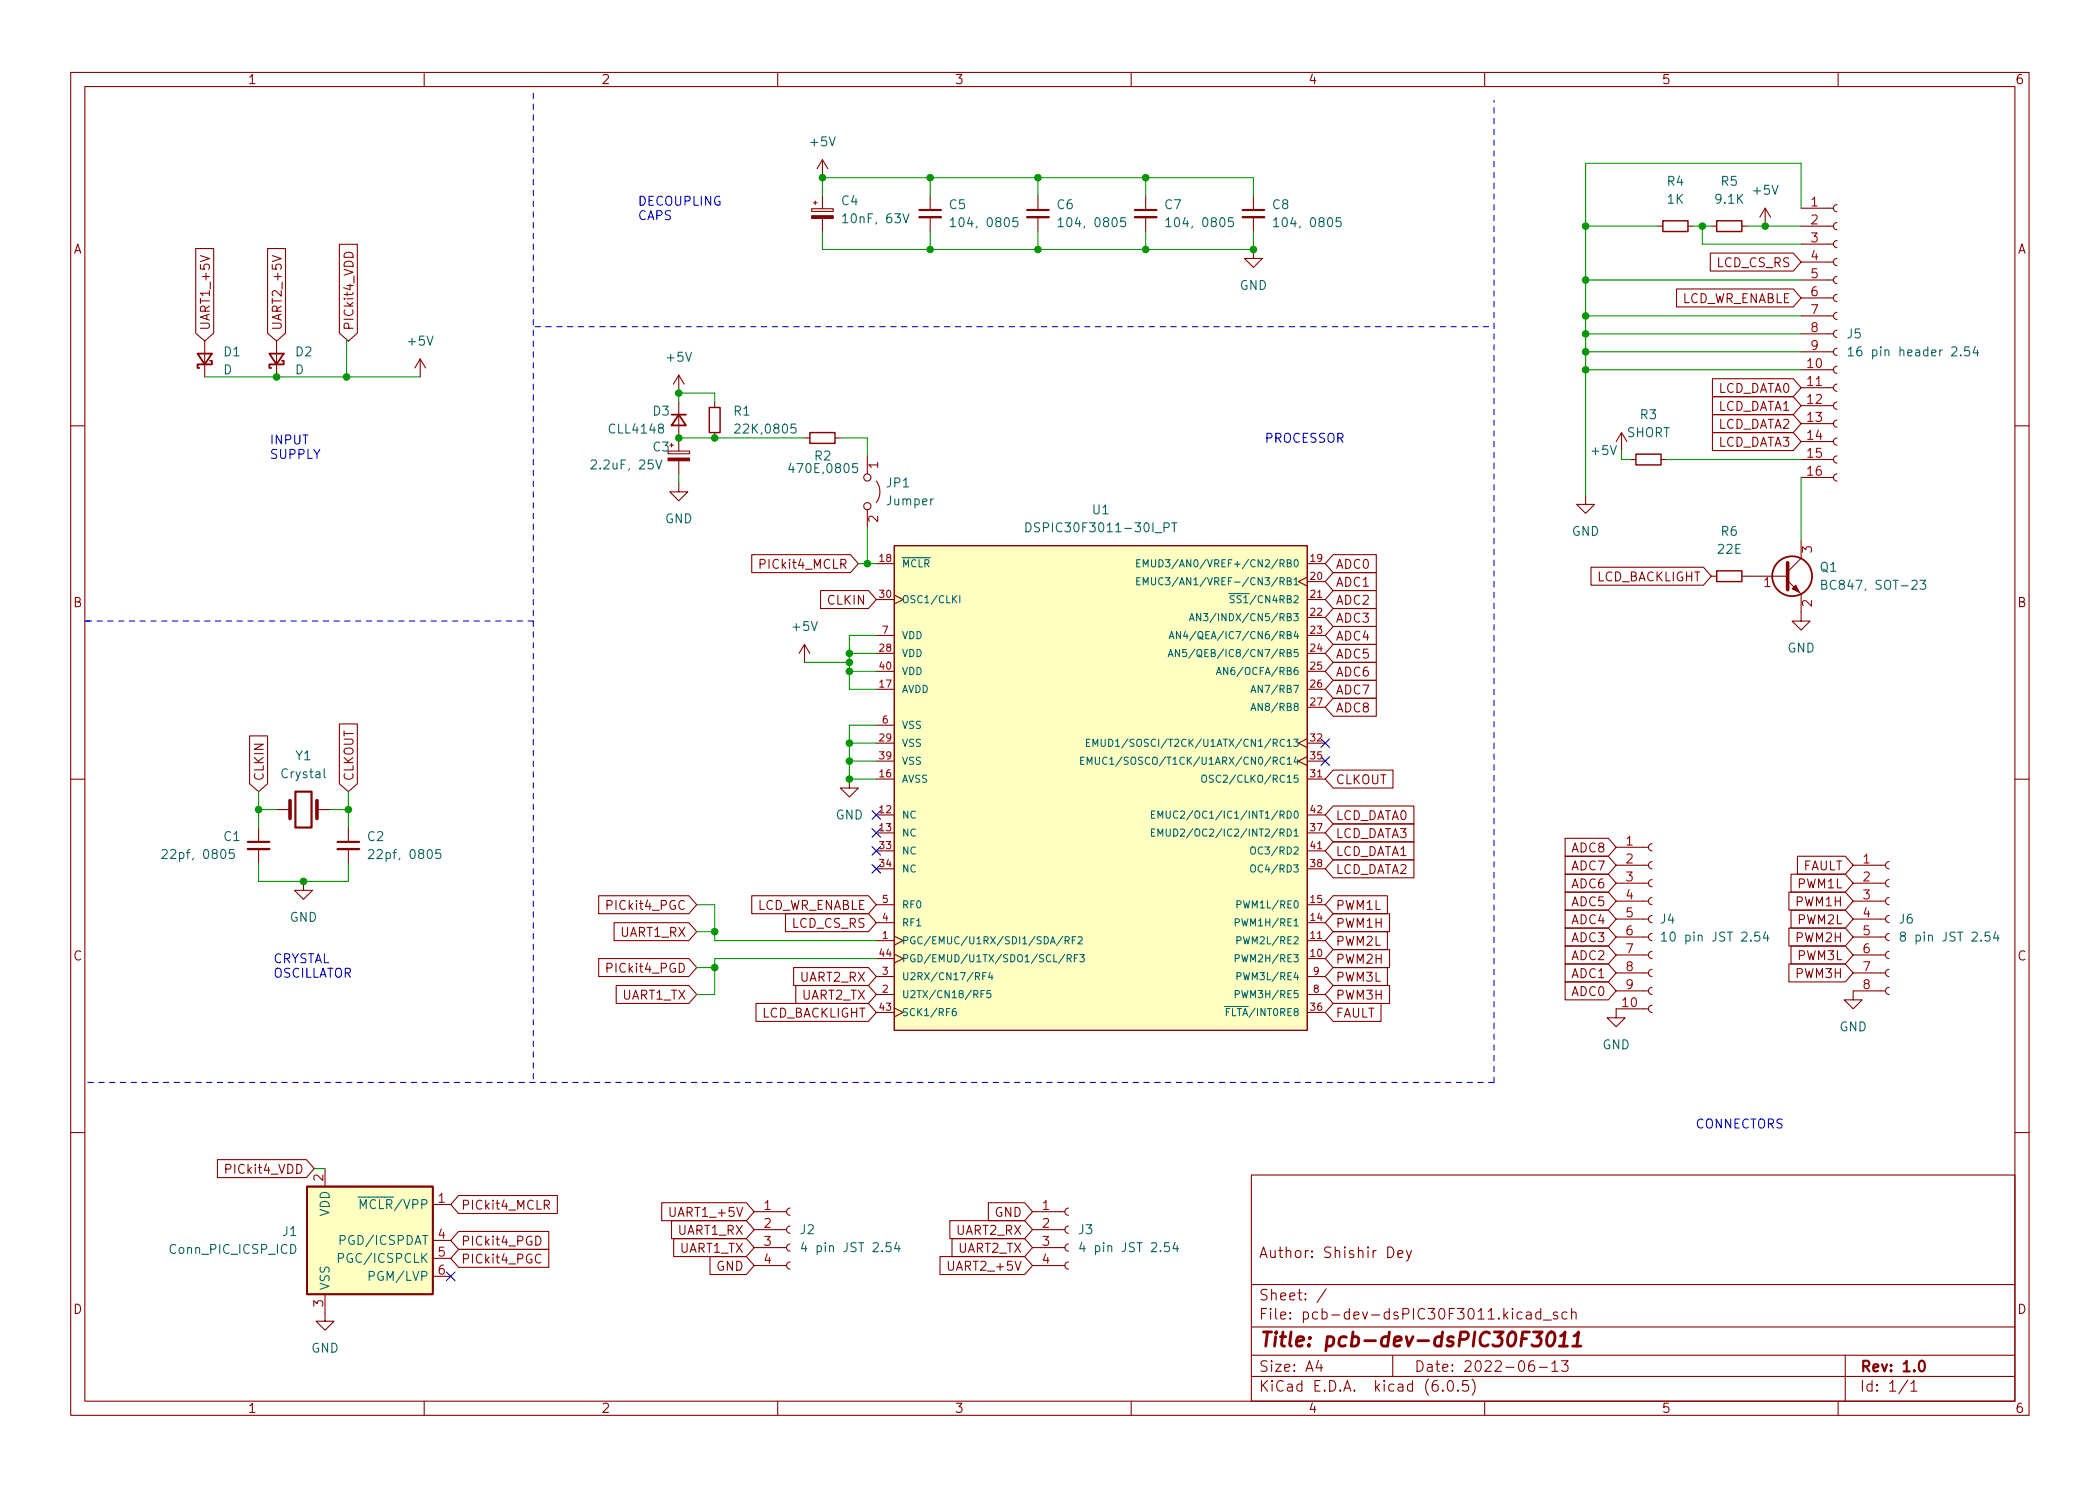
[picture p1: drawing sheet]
<svg xmlns="http://www.w3.org/2000/svg" width="297mm" height="210mm" viewBox="0 0 297 210" stroke-linecap="round" stroke-linejoin="round" font-family="sans-serif">
<g fill="none" stroke="#840000" stroke-width=".15">
<path d="M10 10.2h277v190.1h-277zM12 12.2h273v186.1h-273zM60 10.2v2M110 10.2v2M160 10.2v2M210 10.2v2M260 10.2v2M27.7 35.2h2.5v11.9l-1.2 1.2-1.3-1.2zM28.4 36.2l1.2 .4-1.2 .4M37.8 35.2h2.6v11.9l-1.3 1.2-1.3-1.2zM38.5 36.2l1.3 .4-1.3 .4M48 34.6h2.5v12.5l-1.2 1.2-1.3-1.2z"/>
<path d="M48.7 35.9a.68 .68 0 0 1 .8-.2 .68 .68 0 0 1 .4 .7h-1.2zM114.8 29.5h3.1v.4h-3.1zM115.1 28.7h.5M115.3 28.4v.6M116.3 22.6l-.7 1.3M116.3 22.6v2.5M116.3 27.7v1.8M116.3 30.9v1.9M116.3 22.6l.8 1.3M131.6 27.7v2M131.6 30.7v2.1M146.8 27.7v2"/>
<path d="M146.8 30.7v2.1M162.1 27.7v2M162.1 30.7v2.1M177.3 35.3v1.3h1.3l-1.3 1.2-1.3-1.2h1.3M177.3 27.7v2M177.3 30.7v2.1M234.4 32h.8M238.8 32h.7M241.9 35.8h11.8l1.1 1.3-1.1 1.2h-11.8zM242.1 32h.7M246.4 32h.7M249.7 29.5l-.8 1.2"/>
<path d="M249.7 29.5v2.5M249.7 29.5l.7 1.2M254.8 32h4.5M254.8 39.6h4.5M254.8 37.1h4.5M254.8 34.5h4.5M254.8 29.5h4.5M259.8 39.1a.51 .51 0 0 0-.5 .5 .51 .51 0 0 0 .5 .5M259.8 36.6a.51 .51 0 0 0-.5 .5 .51 .51 0 0 0 .5 .5M259.8 34a.51 .51 0 0 0-.5 .5 .51 .51 0 0 0 .5 .5M259.8 31.5a.51 .51 0 0 0-.5 .5 .51 .51 0 0 0 .5 .5M259.8 29a.51 .51 0 0 0-.5 .5 .51 .51 0 0 0 .5 .5"/>
<path d="M29 48.3v5M39.1 48.3v5M59.4 50.8l-.7 1.3M59.4 50.8v2.5M59.4 50.8l.8 1.3M96 53.1l-.8 1.3M96 53.1v2.5M96 56.9v6.9M96 53.1l.8 1.3M101.1 56.9v.8M237.1 40.9h16.6l1.1 1.3-1.1 1.2h-16.6zM242.2 56.1h11.5l1.1 1.3-1.1 1.3h-11.5z"/>
<path d="M242.2 53.6h11.5l1.1 1.3-1.1 1.2h-11.5zM242.2 58.7h11.5l1.1 1.2-1.1 1.3h-11.5zM254.8 59.9h4.5M254.8 57.4h4.5M254.8 54.9h4.5M254.8 52.3h4.5M254.8 49.8h4.5M254.8 47.2h4.5M254.8 44.7h4.5M254.8 42.2h4.5M259.8 59.4a.51 .51 0 0 0-.5 .5 .51 .51 0 0 0 .5 .5M259.8 56.9a.51 .51 0 0 0-.5 .5 .51 .51 0 0 0 .5 .5"/>
<path d="M259.8 54.4a.51 .51 0 0 0-.5 .5 .51 .51 0 0 0 .5 .5M259.8 51.8a.51 .51 0 0 0-.5 .5 .51 .51 0 0 0 .5 .5M259.8 49.3a.51 .51 0 0 0-.5 .5 .51 .51 0 0 0 .5 .5M259.8 46.7a.51 .51 0 0 0-.5 .5 .51 .51 0 0 0 .5 .5M259.8 44.2a.51 .51 0 0 0-.5 .5 .51 .51 0 0 0 .5 .5M259.8 41.7a.51 .51 0 0 0-.5 .5 .51 .51 0 0 0 .5 .5M10 60.2h2M94.5 63.8h3v.4h-3zM94.7 63h.5M96 68.3v1.3h1.3l-1.3 1.3-1.3-1.3h1.3M96 65.2v1.9M101.1 61.2v.8"/>
<path d="M106.3 78.5h14l1.1 1.3-1.1 1.2h-14zM113.8 62h.8M118.1 62h.8M122.7 64.5v2.6M122.7 72.1v2.6M124 68.1a2.54 2.54 0 0 1 0 3M124 79.8h2.5M126.5 77.2h58.4v68.6h-58.4zM184.9 79.8h2.6M188.6 78.5h6.1v2.5h-6.1l-1.1-1.2zM224.3 70.1v1.3h1.3l-1.3 1.2-1.3-1.2h1.3M229.4 61.2l-.8 1.3"/>
<path d="M229.4 61.2v2.5M229.4 61.2l.7 1.3M230.6 65h.8M234.9 65h.8M242.2 61.2h11.5l1.1 1.3-1.1 1.2h-11.5zM254.8 76.4v2.6l-1.9 1.9M254.8 67.6h4.5M254.8 65h4.5M254.8 62.5h4.5M259.8 67.1a.51 .51 0 0 0-.5 .5 .51 .51 0 0 0 .5 .5M259.8 64.5a.51 .51 0 0 0-.5 .5 .51 .51 0 0 0 .5 .5M259.8 62a.51 .51 0 0 0-.5 .5 .51 .51 0 0 0 .5 .5"/>
<path d="M285 60.2h2M113.8 91.2l-.8 1.3M113.8 91.2v2.5M113.8 91.2l.8 1.3M116.1 83.6h6.7l1.2 1.2-1.2 1.3h-6.7zM124 97.5h2.5M124 84.8h2.5M124 89.9h2.5M124 92.5h2.5M124 95h2.5M126.5 84.2l1.3 .6-1.3 .7M184.9 81.7l-1.3 .6 1.3 .6"/>
<path d="M184.9 97.5h2.6M184.9 82.3h2.6M184.9 84.8h2.6M184.9 87.4h2.6M184.9 89.9h2.6M184.9 92.5h2.6M184.9 95h2.6M188.6 88.6h6.1v2.6h-6.1l-1.1-1.3zM188.6 86.1h6.1v2.5h-6.1l-1.1-1.2zM188.6 81h6.1v2.6h-6.1l-1.1-1.3zM188.6 83.6h6.1v2.5h-6.1l-1.1-1.3zM188.6 96.3h6.1v2.5h-6.1l-1.1-1.3z"/>
<path d="M188.6 93.7h6.1v2.6h-6.1l-1.1-1.3zM188.6 91.2h6.1v2.5h-6.1l-1.1-1.2zM188.6 98.8h6.1v2.5h-6.1l-1.1-1.2zM225 80.3h16l1.1 1.2-1.1 1.3h-16zM242.1 81.5h.7M246.4 81.5h6.5M252.9 82.2l1.9 1.9v3.8h1.2l-1.2 1.2-1.3-1.2h1.3M10 110.2h2M35.3 104.1h2.5v6.8l-1.2 1.1-1.3-1.1zM36.6 117.1v2M39.1 114.5h1.9M44.8 114.5h1.9"/>
<path d="M48 102.4h2.5v8.5l-1.2 1.1-1.3-1.1zM49.3 117.1v2M120.1 110.2v1.3h1.3l-1.3 1.3-1.2-1.3h1.2M124 115.3h2.5M124 117.9h2.5M124 110.2h2.5M124 105.2h2.5M124 107.7h2.5M124 102.6h2.5M184.9 104.5l-1.3 .7 1.3 .6M184.9 107.1l-1.3 .6 1.3 .6M184.9 115.3h2.6"/>
<path d="M184.9 117.9h2.6M184.9 110.2h2.6M184.9 100.1h2.6M184.9 105.2h2.6M184.9 107.7h2.6M188.6 109h8.4v2.5h-8.4l-1.1-1.3zM188.6 114h11.4v2.6h-11.4l-1.1-1.3zM188.6 119.1h11.4v2.6h-11.4l-1.1-1.3zM188.6 116.6h11.4v2.5h-11.4l-1.1-1.2zM221.4 118.6h6.1l1.1 1.3-1.1 1.3h-6.1zM228.6 119.9h4.6M233.7 119.4a.51 .51 0 0 0-.5 .5 .51 .51 0 0 0 .5 .5"/>
<path d="M285 110.2h2M36.6 120.1v2.1M42.9 124.7v1.3h1.3l-1.3 1.2-1.2-1.2h1.2M49.3 120.1v2.1M84.7 135.6h12.7l1.2 1.3-1.2 1.3h-12.7zM84.7 126.7h12.7l1.2 1.3-1.2 1.3h-12.7zM86.9 130.5h10.5l1.2 1.3-1.2 1.3h-10.5zM87.2 139.4h10.2l1.2 1.3-1.2 1.3h-10.2zM106.3 126.7h16.5l1.2 1.3-1.2 1.3h-16.5zM111.1 129.3h11.7l1.2 1.3-1.2 1.2h-11.7zM112.3 136.9h10.5l1.2 1.3-1.2 1.2h-10.5zM112.6 139.4h10.2l1.2 1.3-1.2 1.3h-10.2z"/>
<path d="M124 133.1h2.5M124 135.6h2.5M124 130.6h2.5M124 128h2.5M124 138.2h2.5M124 120.4h2.5M124 122.9h2.5M126.5 132.5l1.3 .6-1.3 .6M126.5 135l1.3 .6-1.3 .7M184.9 133.1h2.6M184.9 135.6h2.6M184.9 130.6h2.6"/>
<path d="M184.9 128h2.6M184.9 138.2h2.6M184.9 120.4h2.6M184.9 122.9h2.6M188.6 121.7h11.4v2.5h-11.4l-1.1-1.3zM188.6 126.7h7.6v2.6h-7.6l-1.1-1.3zM188.6 129.3h7.9v2.5h-7.9l-1.1-1.2zM188.6 131.8h7.6v2.6h-7.6l-1.1-1.3zM188.6 139.4h7.9v2.6h-7.9l-1.1-1.3zM188.6 136.9h7.6v2.5h-7.6l-1.1-1.2zM188.6 134.4h7.9v2.5h-7.9l-1.1-1.3zM221.4 121.2h6.1l1.1 1.2-1.1 1.3h-6.1z"/>
<path d="M221.4 123.7h6.1l1.1 1.3-1.1 1.2h-6.1zM221.4 126.2h6.1l1.1 1.3-1.1 1.3h-6.1zM221.4 128.8h6.1l1.1 1.2-1.1 1.3h-6.1zM221.4 133.9h6.1l1.1 1.2-1.1 1.3h-6.1zM221.4 131.3h6.1l1.1 1.3-1.1 1.3h-6.1zM221.4 136.4h6.1l1.1 1.3-1.1 1.2h-6.1zM221.4 138.9h6.1l1.1 1.3-1.1 1.3h-6.1zM228.6 137.7h4.6M228.6 135.1h4.6M228.6 132.6h4.6M228.6 130h4.6M228.6 127.5h4.6"/>
<path d="M228.6 125h4.6M228.6 122.4h4.6M233.7 139.7a.51 .51 0 0 0-.5 .5 .51 .51 0 0 0 .5 .5M233.7 137.2a.51 .51 0 0 0-.5 .5 .51 .51 0 0 0 .5 .5M233.7 134.6a.51 .51 0 0 0-.5 .5 .51 .51 0 0 0 .5 .5M233.7 132.1a.51 .51 0 0 0-.5 .5 .51 .51 0 0 0 .5 .5M233.7 129.5a.51 .51 0 0 0-.5 .5 .51 .51 0 0 0 .5 .6M233.7 127a.51 .51 0 0 0-.5 .5 .51 .51 0 0 0 .5 .5M233.7 124.5a.51 .51 0 0 0-.5 .5 .51 .51 0 0 0 .5 .5M233.7 121.9a.51 .51 0 0 0-.5 .5 .51 .51 0 0 0 .5 .5M253 136.4h8l1.1 1.3-1.1 1.2h-8zM253 131.3h8l1.1 1.3-1.1 1.3h-8z"/>
<path d="M253 126.2h8l1.1 1.3-1.1 1.3h-8zM253.3 133.9h7.7l1.1 1.2-1.1 1.3h-7.7zM253.3 128.8h7.7l1.1 1.2-1.1 1.3h-7.7zM253.3 123.7h7.7l1.1 1.3-1.1 1.2h-7.7zM254.2 121.2h6.8l1.1 1.2-1.1 1.3h-6.8zM262.1 137.7h4.6M262.1 135.1h4.6M262.1 132.6h4.6M262.1 130h4.6M262.1 127.5h4.6M262.1 125h4.6M262.1 122.4h4.6"/>
<path d="M267.2 139.7a.51 .51 0 0 0-.5 .5 .51 .51 0 0 0 .5 .5M267.2 137.2a.51 .51 0 0 0-.5 .5 .51 .51 0 0 0 .5 .5M267.2 134.6a.51 .51 0 0 0-.5 .5 .51 .51 0 0 0 .5 .5M267.2 132.1a.51 .51 0 0 0-.5 .5 .51 .51 0 0 0 .5 .5M267.2 129.5a.51 .51 0 0 0-.5 .5 .51 .51 0 0 0 .5 .6M267.2 127a.51 .51 0 0 0-.5 .5 .51 .51 0 0 0 .5 .5M267.2 124.5a.51 .51 0 0 0-.5 .5 .51 .51 0 0 0 .5 .5M267.2 121.9a.51 .51 0 0 0-.5 .5 .51 .51 0 0 0 .5 .5M106.9 142h15.9l1.2 1.3-1.2 1.2h-15.9zM124 140.7h2.5M124 143.3h2.5M126.5 142.6l1.3 .7-1.3 .6"/>
<path d="M184.9 140.7h2.6M184.9 143.3h2.6M188.6 142h6.7v2.5h-6.7l-1.1-1.2zM228.6 140.2h4.6M233.2 142.7h-4.6v1.3h1.3l-1.3 1.3-1.3-1.3h1.3M233.7 142.2a.51 .51 0 0 0-.5 .5 .51 .51 0 0 0 .5 .6M266.7 140.2h-4.6v1.3h1.3l-1.3 1.2-1.2-1.2h1.2M10 160.2h2M30.8 164.1h12.5l1.1 1.2-1.1 1.3h-12.5zM46 165.3v2.6M61.2 170.4h2.6M61.2 175.5h2.6"/>
<path d="M61.2 178h2.6M64.9 169.2h13.9v2.5h-13.9l-1.1-1.3zM64.9 176.8h12.7v2.5h-12.7l-1.1-1.3zM64.9 174.2h12.7v2.6h-12.7l-1.1-1.3zM75.8 174.9a.64 .64 0 0 1 .7 .6 .64 .64 0 0 1-.7 .7zM76.5 177.6a.51 .51 0 0 0-.6 0 .51 .51 0 0 0-.2 .6 .48 .48 0 0 0 .3 .5 .48 .48 0 0 0 .5-.1M77 170.5l.6-.1 .1-.2v-.3l-.2-.1h-.5v1.3M77.3 170.5l.4 .6M93.6 170.2h12l1.1 1.2-1.1 1.3h-12zM95 172.7h10.6l1.1 1.3-1.1 1.3h-10.6zM95.3 175.3h10.3l1.1 1.2-1.1 1.3h-10.3zM100.4 177.8h5.2l1.1 1.3-1.1 1.2h-5.2z"/>
<path d="M106.7 179.1h4.6M106.7 176.5h4.6M106.7 174h4.6M106.7 171.4h4.6M111.8 178.6a.51 .51 0 0 0-.5 .5 .51 .51 0 0 0 .5 .5M111.8 176a.51 .51 0 0 0-.5 .5 .51 .51 0 0 0 .5 .5M111.8 173.5a.51 .51 0 0 0-.5 .5 .51 .51 0 0 0 .5 .5M111.8 170.9a.51 .51 0 0 0-.5 .5 .51 .51 0 0 0 .5 .6M133 177.8h11.9l1.1 1.3-1.1 1.2h-11.9zM134.4 172.7h10.5l1.1 1.3-1.1 1.3h-10.5zM134.7 175.3h10.2l1.1 1.2-1.1 1.3h-10.2zM139.8 170.2h5.1l1.1 1.2-1.1 1.3h-5.1z"/>
<path d="M146 179.1h4.6M146 176.5h4.6M146 174h4.6M146 171.4h4.6M151.1 178.6a.51 .51 0 0 0-.5 .5 .51 .51 0 0 0 .5 .5M151.1 176a.51 .51 0 0 0-.5 .5 .51 .51 0 0 0 .5 .5M151.1 173.5a.51 .51 0 0 0-.5 .5 .51 .51 0 0 0 .5 .5M151.1 170.9a.51 .51 0 0 0-.5 .5 .51 .51 0 0 0 .5 .6M177 166.3h108v32h-108zM196.3 176.4a.79 .79 0 0 1 .8 .5 .79 .79 0 0 1-.2 1h-.6zM197.7 177.4l.7-.1v-.3l-.5-.1-.2 .2 .1 .8h.1h.5M198.9 176.9l.4 1"/>
<path d="M199.6 176.9l-.5 1.4-.2 .1M285 160.2h2M46 183.1v3.8h1.2l-1.2 1.3-1.3-1.3h1.3M60 198.3v2M61.2 180.6h2.6M110 198.3v2M160 198.3v2M177 194.8h108M177 191.8h108M177 187.8h108M177 181.8h108M186.5 192.5l-.4 1h1"/>
<path d="M186.9 193v1M187.6 182.4l-1.3 1.9M197 191.8v3M204.1 196.7v.1h-.1l.1-.1v.1M204.9 195.4a.36 .36 0 0 1 .6 .2 .77 .77 0 0 1-.4 1.2 1 1 0 0 1-.2-1.4zM206.2 196.7l.1 .1h-.1h-.1l.1-.1v.1M207.6 195.3h-.7v.7l.2-.1 .5 .1 .1 .2-.1 .5-.2 .1h-.3l-.2-.1M208.2 195.1a1.72 1.72 0 0 1 0 2.3M210 198.3v2M215.3 185.7l-.4-.1-.3 .3v.4l.1 .3h.2h.4M215.9 185.7l.2-.1 .4 .1 .1 .9M216.6 186l-.5 .1a.29 .29 0 0 0-.2 .2 .29 .29 0 0 0 .2 .3h.5"/>
<path d="M216.9 192.5a.59 .59 0 0 0-.7 .7v.5l.2 .3h.4l.2-.1 .1-.5-.2-.2-.4-.1-.3 .3M217.7 193.5h1.2M217.9 185.7l-.4-.1-.3 .3v.4l.2 .3h.1h.4M217.9 185.1v1.5M218.3 186.8h1.1M219.5 193l.4-.5v1.5M219.5 194h.9M220.3 185.7l-.4-.1-.2 .2 .1 .3 .5 .1 .1 .1-.1 .3h-.2h-.4M220.9 192.5h.9l-.5 .6a.41 .41 0 0 1 .5 .3v.3l-.2 .3h-.5l-.2-.1M221.6 185.7l-.4-.1-.3 .3v.4l.2 .3h.1h.4M222.3 185.8a.37 .37 0 0 1 .6 0v.8M222.3 185.1v1.5"/>
<path d="M260 198.3v2M261 191.8v6.5M269.9 195.3l-1.3 1.9M270.3 195.8l.4-.5v1.5M270.3 196.8h.9"/>
<circle cx="122.7" cy="67.6" r=".51"/>
<circle cx="122.7" cy="71.6" r=".51"/>
</g>
<path d="M130 29.7h3.1M145.3 29.7h3M160.5 29.7h3.1M175.8 29.7h3M35.1 119.1h3M41.8 112h2.3v5.1h-2.3zM47.8 119.1h3M271.6 192.6a.36 .36 0 0 1 .6 .2 .77 .77 0 0 1-.4 1.2 1 1 0 0 1-.2-1.4z" fill="none" stroke="#840000" stroke-width=".3"/>
<path d="M216.9 188.5h1.2l-.7 .7h.3l.2 .2 .1 .2-.2 .7-.3 .2h-.6l-.2-.2M219.1 188.7a.46 .46 0 0 1 .5-.2 .46 .46 0 0 1 .3 .3 1.15 1.15 0 0 1-.8 1.7l-.1-.1a1.54 1.54 0 0 1 .1-1.7zM220.6 190.5h1.1M220.7 189l.7-.5-.3 2M222.5 190.5h1.1M222.6 189l.7-.5-.3 2" fill="none" stroke="#840000" stroke-width=".4"/>
<g fill="none" stroke="#006464" stroke-width=".15">
<path d="M119.2 30.6l.4-.4v1.3M119.2 31.5h.7M127.7 30.2l.4 1.3 .5-1.3M134.4 31.2l.4-.4v1.3M134.4 32.1h.8M143.9 30.8h-.6v.6l.1-.1h.5l.1 .2-.1 .4-.2 .2h-.3l-.1-.2M149.7 31.2l.3-.4v1.3M149.7 32.1h.7M159.2 30.8h-.6l-.1 .6 .2-.1h.4l.1 .2v.4l-.2 .2h-.3l-.2-.2M164.9 31.2l.4-.4v1.3M164.9 32.1h.7M174.4 30.8h-.6l-.1 .6 .2-.1h.4l.2 .2-.1 .4-.2 .2h-.3l-.2-.2"/>
<path d="M180.2 31.2l.3-.4v1.3M180.2 32.1h.7M189.6 30.8h-.6v.6l.2-.1h.4l.1 .2-.1 .4-.1 .2h-.3l-.2-.2M261.4 49.4l.4-.3v1.3M261.4 50.4h.8M278.5 49.1h-.6v.6l.2-.1h.4l.1 .2-.1 .4-.1 .2h-.3l-.2-.2M279.4 49l-.3 .9h.8M279.7 49.5v.9M83.6 65.2l.2-.1h.3l.2 .1 .1 .2-.1 .2-.7 .8h.8M92.8 65.1l.4 1.3 .4-1.3M111.9 65.5l-.3 .9h.8M112.5 60h-.6v.6l.2-.1h.4l.1 .2-.1 .5-.1 .1h-.3l-.2-.1"/>
<path d="M121.2 65.6h-.6v.6l.2-.1h.4l.1 .2-.1 .4-.1 .2h-.3l-.2-.2M145.1 74a.64 .64 0 0 1 .8 .6 .64 .64 0 0 1-.8 .6zM160.8 79.7h.3M161.3 79.2h-.5v1h.5M162.9 79.2v.8l.2 .2h.3l.1-.2v-.8M165.7 74h.8M166.1 74v1.2M134.9 84.7l.4 .6M135.3 84.3l-.6 .6M135.8 84.3v1M160.8 82.2h.3M161.3 81.7h-.5v1h.5"/>
<path d="M161.7 80.2v-1l.3 .7 .4-.7v1M161.7 82.7v-1l.3 .8 .4-.8v1M162.9 81.7v.9l.2 .1h.3l.1-.1v-.9M164.5 81.8a.48 .48 0 0 0-.7 .4 .48 .48 0 0 0 .5 .5h.2M165.2 92.9l.4-1 .3 1M165.3 92.6h.5M165.4 90.4l.3-1 .4 1M165.5 90.1h.5M166.8 91.9v1l-.5-1v1M167 89.4v1l-.6-1v1M167.7 89.3l-.3 .7h.6M167.8 91.9h-.5v.5l.1-.1h.4l.1 .2-.1 .3-.1 .1-.4-.1"/>
<path d="M167.9 89.7v.7M168.2 87.8l.4-1 .3 1M168.3 87.5h.5M169.8 86.8v1l-.5-1v1M170.2 86.8h.7l-.4 .4 .3 .1v.4l-.1 .1-.5-.1M172.1 95.4l.3-1 .3 1M172.2 95.2h.4M176.9 98l.4-1 .3 1M177 97.7h.5M257.7 82.7l.5-.1 .1-.1-.1-.3-.5-.1v1.3h.5l.2-.3a.33 .33 0 0 0-.3-.4M271.6 82.1h.8l-.4 .5 .3 .1v.6l-.2 .1h-.3l-.2-.1M45.9 108.8v1.1l.1 .1"/>
<path d="M152.9 107.6h.3M153.3 107.1h-.4v1h.4M153.7 105.1h.3M153.8 108.1v-1l.3 .8 .4-.8v1M154.2 104.6h-.5v1h.5M154.6 105.6v-1l.3 .7 .4-.7v1M154.9 107.1v.9l.2 .1h.3l.1-.1v-.9M155.8 104.6v.8l.2 .2h.2l.1-.2v-.8M156.6 107.2a.48 .48 0 0 0-.7 .4 .48 .48 0 0 0 .5 .5h.2M156.8 104.6a.51 .51 0 0 1 .6 .5 .51 .51 0 0 1-.6 .5zM162.9 117.8h.3M162.9 115.2h.3"/>
<path d="M163.4 117.3h-.5v1h.5M163.4 114.8h-.5v1h.5M163.8 118.3v-1l.3 .7 .4-.7v1M163.8 115.8v-1l.3 .7 .4-.7v1M165 117.3v.8l.1 .2h.3l.1-.2v-.8M165 114.8v.8l.1 .2 .3-.1 .1-.1v-.8M166.6 114.9a.48 .48 0 0 0-.7 .3 .48 .48 0 0 0 .5 .6l.2-.1M170 109.8l.2-.1a.34 .34 0 0 1 .5 .3v.4a.34 .34 0 0 1-.4 .3 .34 .34 0 0 1-.3-.3zM171.6 109.7h-.4l-.1 .1v.3l.4 .2 .1 .2-.2 .2-.4-.1M176.9 100.5l.4-1 .3 1M177 119.9l.1-.1a.34 .34 0 0 1 .5 .4v.3a.34 .34 0 0 1-.4 .4 .34 .34 0 0 1-.3-.4v-.3zM177 100.2h.5"/>
<path d="M22.9 120.3l.2-.1h.3l.2 .1 .1 .3-.1 .1-.7 .8h.8M33.1 120.2h-.6l-.1 .6 .2-.1h.4l.1 .2v.5l-.2 .1h-.3l-.2-.1M52.1 120.3l.2-.1h.3l.2 .1 .1 .3-.1 .2-.7 .7h.8M62.3 120.2h-.6l-.1 .6 .2-.1 .4 .1 .2 .1-.1 .5-.2 .1h-.3l-.2-.1M139 138.1h.3M139.5 137.6h-.5v1M140.1 137.6l-.3 .7h.7M140.3 138v.6M150.3 132.5l-.8 1.3M150.6 135l-.9 1.3M150.7 133.1l.4-.1 .1-.1v-.3l-.5-.1v1M150.9 133.1l.3 .4"/>
<path d="M151 135.6h.4l.1-.2v-.2l-.5-.1v1M151.2 135.6l.3 .5M151.7 133h.3M152 135.6h.3M152.2 132.5h-.5v1M152.5 135.1h-.5v1M152.5 132.6l.4-.1 .2 .3-.6 .7h.6M152.7 135.1h.7l-.4 .4 .3 .1v.4l-.1 .1-.5-.1M174.7 135.6h.5l.1-.2v-.2l-.6-.1v1M174.7 130.5h.5l.1-.2v-.2l-.6-.1v1M175 133.1l.4-.1 .1-.1v-.3l-.5-.1v1M175 128l.4-.1 .1-.1v-.2l-.5-.1v1"/>
<path d="M175 138.1h.4l.1-.1v-.3l-.5-.1v1M177 122.4h.1a.34 .34 0 0 1 .5 .3v.4a.34 .34 0 0 1-.4 .3 .34 .34 0 0 1-.3-.3v-.4zM235 132.2l.4-.3v1.3M235 133.2h.7M249.7 131.8l-.3 .9h.8M250 132.3v.9M269 132.4l-.2-.2 .1-.2 .1-.1h.4l.1 .2v.2l-.6 .2-.1 .2v.2l.2 .3 .4-.1 .1-.2v-.2l-.2-.3M282.3 131.8l-.3 .9h.8M282.6 132.3v.9M135.2 142.7h-.3a.68 .68 0 0 0 0 1l.3-.1 .1-.3-.2-.2h-.2l-.2 .2M138.8 140.6h.3M139.2 140.2h-.4v1"/>
<path d="M140.1 140.2h-.5v.4l.1-.1 .4 .1 .1 .1-.1 .4-.1 .1-.4-.1M174.7 140.7l.5-.1 .1-.1v-.2l-.6-.1v1M47.9 178h.6l.1-.2-.1-.3-.1-.1h-.5v1.2M48.1 175.5l.6-.1 .1-.2v-.3l-.2-.1h-.5v1.3M113.7 175.8l-.3 .9h.7M126.8 175.8l-.3 .9h.8M127.1 176.3v.8M153 175.8l-.3 .9h.8M166.2 175.8l-.3 .9h.8M166.5 176.3v.8M52.2 180.6l.6-.1 .1-.2v-.3l-.2-.1h-.5v1.3"/>
</g>
<path d="M130 30.7h3.1M145.3 30.7h3M160.5 30.7h3.1M175.8 30.7h3M35.1 120.1h3M47.8 120.1h3" fill="none" stroke="#840000" stroke-width=".33"/>
<g fill="#840000" stroke="#840000" stroke-width=".15">
<path d="M94.5 64.8h3v.4h-3z"/>
<path d="M253.5 83.3l.5-.5 .5 1z"/>
<path d="M114.8 30.5h3.1v.4h-3.1z"/>
</g>
<g fill="none" stroke="#840000" stroke-width=".25">
<path d="M27.9 50h2.1l-1 1.6zM29.7 51h.3v.6h-2.1v.5h.3M38.1 50h2l-1 1.6zM39.9 51h.2v.6h-2v.5h.3M95 58.7h2M96 58.7l1 1.5h-2zM43.4 167.9h17.8v15.2h-17.8z"/>
<circle cx="253.5" cy="81.5" r="2.82"/>
</g>
<path d="M252.9 79.6v3.8M41 113.3v2.5M44.8 113.3v2.5" fill="none" stroke="#840000" stroke-width=".51"/>
<path d="M235.2 31.2h3.6v1.6h-3.6zM242.8 31.2h3.6v1.6h-3.6zM100.3 57.7h1.6v3.5h-1.6zM114.6 61.2h3.5v1.5h-3.5zM231.4 64.3h3.5v1.5h-3.5zM242.8 80.8h3.6v1.5h-3.6z" fill="none" stroke="#840000" stroke-width=".2"/>
<g fill="#ffffc2" stroke="#ffffc2" stroke-width=".14">
<path d="M43.4 167.9h17.8v15.2h-17.8z"/>
<path d="M126.5 77.2h58.4v68.6h-58.4z"/>
</g>
<path d="M75.4 13.2v140M75.7 46.2h135.6M11.9 87.9h.8M75.4 87.9h-63.5M12.4 153.2h199.2M211.3 153.2v-139" fill="none" stroke="#0000c2" stroke-width=".15" stroke-dasharray=".8 .8"/>
<g fill="none" stroke="#009600" stroke-width=".15">
<path d="M116.3 32.8v2.5h61v-2.5M116.3 27.7v-2.6h61v2.6M131.6 25.1v2.6M131.6 32.8v2.5M146.8 25.1v2.6M146.8 32.8v2.5M162.1 25.1v2.6M162.1 32.8v2.5M224.3 32h10.1M224.3 39.6h30.5M239.5 32h2.6M240.8 32v2.5h14"/>
<path d="M247.1 32h7.7M254.8 29.5v-6.4h-30.5v47M29 53.3h30.4M49 48v5.3M96 56.9v-1.3h5.1v1.3M224.3 44.7h30.5M224.3 47.2h30.5M224.3 49.8h30.5M224.3 52.3h30.5M96 67.1v1.2M96 62h17.8M118.9 62h3.8v2.5"/>
<path d="M121.4 79.8h2.6M122.7 74.7v5.1M229.4 63.7v1.3h1.2M235.7 65h19.1M254.8 67.6v8.8M113.8 93.7h6.3M120.1 95h3.9M120.1 92.5h3.9M124 89.9h-3.9v7.6h3.9M36.6 112v5.1M36.6 114.5h2.5M46.7 114.5h2.6"/>
<path d="M49.3 112v5.1M120.1 107.7h3.9M120.1 105.2h3.9M124 102.6h-3.9v7.6h3.9M36.6 122.2v2.5h12.7v-2.5M98.6 136.9h2.5M98.6 131.8h2.5M98.6 128h2.5v5.1h22.9M124 135.6h-22.9v5.1h-2.5M44.4 165.3h1.6"/>
</g>
<g fill="none" stroke="#000084" stroke-width=".15">
<path d="M123.3 119.8l1.3 1.2M123.3 114.7l1.3 1.2M123.3 117.2l1.3 1.3M124.6 119.8l-1.3 1.2M124.6 114.7l-1.3 1.2M124.6 117.2l-1.3 1.3M186.8 107.1l1.3 1.2M186.8 104.5l1.3 1.3M188.1 107.1l-1.3 1.2M188.1 104.5l-1.3 1.3M123.3 122.3l1.3 1.2M124.6 122.3l-1.3 1.2"/>
<path d="M63.1 180l1.3 1.2M64.4 180l-1.3 1.2"/>
</g>
<g fill="#009600" stroke="#009600" stroke-width=".15">
<circle cx="49.3" cy="114.5" r=".46"/>
<circle cx="36.6" cy="114.5" r=".46"/>
<circle cx="42.9" cy="124.7" r=".46"/>
<circle cx="101.1" cy="131.8" r=".46"/>
<circle cx="101.1" cy="136.9" r=".46"/>
<circle cx="96" cy="55.6" r=".46"/>
<circle cx="96" cy="62" r=".46"/>
<circle cx="177.3" cy="35.3" r=".46"/>
<circle cx="120.1" cy="95" r=".46"/>
<circle cx="120.1" cy="93.7" r=".46"/>
<circle cx="120.1" cy="92.5" r=".46"/>
<circle cx="120.1" cy="105.2" r=".46"/>
<circle cx="120.1" cy="107.7" r=".46"/>
<circle cx="120.1" cy="110.2" r=".46"/>
<circle cx="101.1" cy="62" r=".46"/>
<circle cx="49" cy="53.3" r=".46"/>
<circle cx="39.1" cy="53.3" r=".46"/>
<circle cx="122.7" cy="79.8" r=".46"/>
<circle cx="131.6" cy="35.3" r=".46"/>
<circle cx="146.8" cy="35.3" r=".46"/>
<circle cx="131.6" cy="25.1" r=".46"/>
<circle cx="146.8" cy="25.1" r=".46"/>
<circle cx="116.3" cy="25.1" r=".46"/>
<circle cx="162.1" cy="25.1" r=".46"/>
<circle cx="162.1" cy="35.3" r=".46"/>
<circle cx="224.3" cy="39.6" r=".46"/>
<circle cx="224.3" cy="44.7" r=".46"/>
<circle cx="224.3" cy="32" r=".46"/>
<circle cx="224.3" cy="47.2" r=".46"/>
<circle cx="224.3" cy="49.8" r=".46"/>
<circle cx="224.3" cy="52.3" r=".46"/>
<circle cx="240.8" cy="32" r=".46"/>
<circle cx="249.7" cy="32" r=".46"/>
</g>
<text font-size="2.8" fill="#840000" x="178" y="190.6">Title: pcb-dev-dsPIC30F3011</text>
<g font-size="2.1" fill="#840000">
<text x="178" y="178">Author: Shishir Dey</text>
<text x="178" y="184">Sheet: /</text>
<text x="178" y="186.7">File: pcb-dev-dsPIC30F3011.kicad_sch</text>
<text x="178" y="196.9">KiCad E.D.A. kicad (6.0.5)</text>
<text x="178" y="194.1">Size: A4</text>
<text x="200" y="194.1">Date: 2022-06-13</text>
<text x="263" y="194.1">Rev: 1.0</text>
<text x="263" y="196.9">Id: 1/1</text>
</g>
<g font-size="1.8" fill="#840000">
<text x="35" y="11.9">1</text>
<text x="85" y="11.9">2</text>
<text x="135" y="11.9">3</text>
<text x="185" y="11.9">4</text>
<text x="235" y="11.9">5</text>
<text x="285" y="11.9">6</text>
<text x="10.3" y="35.9">A</text>
<text x="285.3" y="35.9">A</text>
<text x="242.8" y="37.8">LCD_CS_RS</text>
<text x="29.7" y="46.8" transform="rotate(-90 29.7 46.8)">UART1_+5V</text>
<text x="39.8" y="46.8" transform="rotate(-90 39.8 46.8)">UART2_+5V</text>
<text x="50" y="46.8" transform="rotate(-90 50 46.8)">PICkit4_VDD</text>
<text x="237.5" y="42.9">LCD_WR_ENABLE</text>
<text x="242.8" y="58.1">LCD_DATA1</text>
<text x="242.8" y="55.6">LCD_DATA0</text>
<text x="242.8" y="63.2">LCD_DATA3</text>
<text x="242.8" y="60.7">LCD_DATA2</text>
<text x="107.9" y="80.5">PICkit4_MCLR</text>
<text x="188.9" y="80.5">ADC0</text>
<text x="188.9" y="83">ADC1</text>
<text x="225.6" y="82.3">LCD_BACKLIGHT</text>
<text x="10.3" y="85.9">B</text>
<text x="117.1" y="85.6">CLKIN</text>
<text x="188.9" y="88.1">ADC3</text>
<text x="188.9" y="85.6">ADC2</text>
<text x="285.3" y="85.9">B</text>
<text x="188.9" y="90.6">ADC4</text>
<text x="188.9" y="95.7">ADC6</text>
<text x="188.9" y="93.2">ADC5</text>
<text x="188.9" y="98.3">ADC7</text>
<text x="188.9" y="100.8">ADC8</text>
<text x="37.3" y="110.6" transform="rotate(-90 37.3 110.6)">CLKIN</text>
<text x="50" y="110.6" transform="rotate(-90 50 110.6)">CLKOUT</text>
<text x="188.9" y="111">CLKOUT</text>
<text x="188.9" y="116">LCD_DATA0</text>
<text x="188.9" y="118.6">LCD_DATA3</text>
<text x="188.9" y="123.7">LCD_DATA2</text>
<text x="188.9" y="121.1">LCD_DATA1</text>
<text x="222.4" y="123.1">ADC7</text>
<text x="222.4" y="120.6">ADC8</text>
<text x="222.4" y="125.7">ADC6</text>
<text x="254.3" y="125.7">PWM1L</text>
<text x="254.9" y="123.1">FAULT</text>
<text x="86.3" y="128.7">PICkit4_PGC</text>
<text x="106.7" y="128.7">LCD_WR_ENABLE</text>
<text x="112" y="131.3">LCD_CS_RS</text>
<text x="188.9" y="128.7">PWM1L</text>
<text x="188.9" y="131.3">PWM1H</text>
<text x="222.4" y="128.2">ADC5</text>
<text x="222.4" y="130.8">ADC4</text>
<text x="254.1" y="128.2">PWM1H</text>
<text x="254.3" y="130.8">PWM2L</text>
<text x="10.3" y="135.9">C</text>
<text x="86.3" y="137.6">PICkit4_PGD</text>
<text x="87.8" y="132.5">UART1_RX</text>
<text x="188.9" y="133.8">PWM2L</text>
<text x="188.9" y="136.4">PWM2H</text>
<text x="222.4" y="135.8">ADC2</text>
<text x="222.4" y="133.3">ADC3</text>
<text x="254.1" y="133.3">PWM2H</text>
<text x="254.3" y="135.8">PWM3L</text>
<text x="285.3" y="135.9">C</text>
<text x="88" y="141.4">UART1_TX</text>
<text x="107.5" y="144">LCD_BACKLIGHT</text>
<text x="113.2" y="138.9">UART2_RX</text>
<text x="113.4" y="141.4">UART2_TX</text>
<text x="188.9" y="141.4">PWM3H</text>
<text x="188.9" y="144">FAULT</text>
<text x="188.9" y="138.9">PWM3L</text>
<text x="222.4" y="138.4">ADC1</text>
<text x="222.4" y="140.9">ADC0</text>
<text x="254.1" y="138.4">PWM3H</text>
<text x="32.3" y="166.1">PICkit4_VDD</text>
<text x="65.2" y="171.2">PICkit4_MCLR</text>
<text x="95.2" y="172.2">UART1_+5V</text>
<text x="140.7" y="172.2">GND</text>
<text x="65.2" y="178.8">PICkit4_PGC</text>
<text x="65.2" y="176.2">PICkit4_PGD</text>
<text x="95.9" y="174.7">UART1_RX</text>
<text x="96.1" y="177.3">UART1_TX</text>
<text x="101.3" y="179.8">GND</text>
<text x="134.5" y="179.8">UART2_+5V</text>
<text x="135.3" y="174.7">UART2_RX</text>
<text x="135.5" y="177.3">UART2_TX</text>
<text x="10.3" y="185.9">D</text>
<text x="285.3" y="185.9">D</text>
<text x="35" y="199.9">1</text>
<text x="85" y="199.9">2</text>
<text x="135" y="199.9">3</text>
<text x="185" y="199.9">4</text>
<text x="235" y="199.9">5</text>
<text x="285" y="199.9">6</text>
</g>
<g font-size="1.8" fill="#006464">
<text x="114.7" y="20.7">+5V</text>
<text x="119.1" y="29">C4</text>
<text x="134.3" y="29.6">C5</text>
<text x="149.5" y="29.6">C6</text>
<text x="164.8" y="29.6">C7</text>
<text x="180" y="29.6">C8</text>
<text x="235.9" y="26.3">R4</text>
<text x="235.9" y="28.8">1K</text>
<text x="242.7" y="28.8">9.1K</text>
<text x="243.5" y="26.3">R5</text>
<text x="248.1" y="27.6">+5V</text>
<text x="119.7" y="31.6">10nF, 63V</text>
<text x="135.3" y="32.1">104, 0805</text>
<text x="150.5" y="32.1">104, 0805</text>
<text x="165.8" y="32.1">104, 0805</text>
<text x="181" y="32.1">104, 0805</text>
<text x="175.3" y="41">GND</text>
<text x="261.3" y="47.9">J5</text>
<text x="31.6" y="53">D</text>
<text x="31.7" y="50.4">D1</text>
<text x="41.7" y="53">D</text>
<text x="41.8" y="50.4">D2</text>
<text x="57.8" y="48.9">+5V</text>
<text x="94.4" y="51.2">+5V</text>
<text x="263" y="50.4">16 pin header 2.54</text>
<text x="92.4" y="58.8">D3</text>
<text x="103.8" y="58.8">R1</text>
<text x="232" y="59.3">R3</text>
<text x="86.3" y="61.3">CLL4148</text>
<text x="92.4" y="63.9">C3</text>
<text x="104.4" y="61.3">22K,0805</text>
<text x="115.3" y="65.1">R2</text>
<text x="225.2" y="64.4">+5V</text>
<text x="230.1" y="61.8">SHORT</text>
<text x="84.2" y="66.4">2.2uF, 25V</text>
<text x="112.2" y="66.9">470E,0805</text>
<text x="125.5" y="69">JP1</text>
<text x="125.5" y="71.5">Jumper</text>
<text x="94" y="74">GND</text>
<text x="146.4" y="75.3">DSPIC30F3011-30I_PT</text>
<text x="154.6" y="72.8">U1</text>
<text x="222.3" y="75.8">GND</text>
<text x="243.5" y="75.8">R6</text>
<text x="243" y="78.4">22E</text>
<text x="257.5" y="80.9">Q1</text>
<text x="258.7" y="83.4">BC847, SOT-23</text>
<text x="112.2" y="89.3">+5V</text>
<text x="252.8" y="92.3">GND</text>
<text x="41.8" y="107.6">Y1</text>
<text x="39.9" y="110.1">Crystal</text>
<text x="31.7" y="119">C1</text>
<text x="52" y="119">C2</text>
<text x="118.2" y="115.9">GND</text>
<text x="23.8" y="121.5">22pf, 0805</text>
<text x="53" y="121.5">22pf, 0805</text>
<text x="41" y="130.4">GND</text>
<text x="234.9" y="130.7">J4</text>
<text x="268.7" y="130.7">J6</text>
<text x="236.2" y="133.2">10 pin JST 2.54</text>
<text x="269.9" y="133.2">8 pin JST 2.54</text>
<text x="226.6" y="148.5">GND</text>
<text x="260.2" y="145.9">GND</text>
<text x="46.6" y="172.1" transform="rotate(-90 46.6 172.1)">VDD</text>
<text x="50.2" y="171.1">~{MCLR}/VPP</text>
<text x="24.2" y="177.4">Conn_PIC_ICSP_ICD</text>
<text x="40" y="174.9">J1</text>
<text x="48.6" y="176.1">PGD/ICSPDAT</text>
<text x="48.6" y="178.7">PGC/ICSPCLK</text>
<text x="113.2" y="174.6">J2</text>
<text x="114.4" y="177.2">4 pin JST 2.54</text>
<text x="152.6" y="174.6">J3</text>
<text x="153.8" y="177.2">4 pin JST 2.54</text>
<text x="46.6" y="182.6" transform="rotate(-90 46.6 182.6)">VSS</text>
<text x="52.7" y="181.2">PGM/LVP</text>
<text x="44" y="191.4">GND</text>
</g>
<g font-size="1.8" fill="#0000c2">
<text x="90.2" y="29.1">DECOUPLING</text>
<text x="90.2" y="31.1">CAPS</text>
<text x="38.1" y="62.9">INPUT</text>
<text x="38.1" y="64.9">SUPPLY</text>
<text x="178.8" y="62.6">PROCESSOR</text>
<text x="38.6" y="136.3">CRYSTAL</text>
<text x="38.6" y="138.3">OSCILLATOR</text>
<text x="239.8" y="159.7">CONNECTORS</text>
</g>
<g font-size="1.8" fill="#a90000">
<text x="256.2" y="29.2">1</text>
<text x="256.2" y="31.7">2</text>
<text x="256.2" y="34.3">3</text>
<text x="256.2" y="36.8">4</text>
<text x="256.2" y="39.4">5</text>
<text x="256.2" y="41.9">6</text>
<text x="256.2" y="44.4">7</text>
<text x="256.2" y="47">8</text>
<text x="255.7" y="52.1">10</text>
<text x="256.2" y="49.5">9</text>
<text x="255.7" y="54.6">11</text>
<text x="255.7" y="57.1">12</text>
<text x="255.7" y="59.7">13</text>
<text x="255.7" y="62.2">14</text>
<text x="255.7" y="64.8">15</text>
<text x="124.2" y="66.3" transform="rotate(-90 124.2 66.3)">1</text>
<text x="255.7" y="67.3">16</text>
<text x="124.2" y="73.9" transform="rotate(-90 124.2 73.9)">2</text>
<text x="249.5" y="83.1">1</text>
<text x="256.3" y="78.2" transform="rotate(-90 256.3 78.2)">3</text>
<text x="256.3" y="85.8" transform="rotate(-90 256.3 85.8)">2</text>
<text x="230" y="119.6">1</text>
<text x="230" y="122.2">2</text>
<text x="230" y="124.7">3</text>
<text x="263.5" y="122.2">1</text>
<text x="263.5" y="124.7">2</text>
<text x="230" y="127.2">4</text>
<text x="230" y="129.8">5</text>
<text x="263.5" y="127.2">3</text>
<text x="263.5" y="129.8">4</text>
<text x="230" y="132.3">6</text>
<text x="230" y="134.9">7</text>
<text x="230" y="137.4">8</text>
<text x="263.5" y="132.3">5</text>
<text x="263.5" y="134.9">6</text>
<text x="263.5" y="137.4">7</text>
<text x="229.5" y="142.5">10</text>
<text x="230" y="139.9">9</text>
<text x="263.5" y="139.9">8</text>
<text x="45.7" y="167.1" transform="rotate(-90 45.7 167.1)">2</text>
<text x="62" y="170.2">1</text>
<text x="108.1" y="171.2">1</text>
<text x="108.1" y="173.7">2</text>
<text x="147.5" y="171.2">1</text>
<text x="147.5" y="173.7">2</text>
<text x="62" y="175.3">4</text>
<text x="62" y="177.8">5</text>
<text x="108.1" y="176.3">3</text>
<text x="108.1" y="178.8">4</text>
<text x="147.5" y="176.3">3</text>
<text x="147.5" y="178.8">4</text>
<text x="45.7" y="184.9" transform="rotate(-90 45.7 184.9)">3</text>
<text x="62" y="180.3">6</text>
</g>
<g font-size="1.4" fill="#a90000">
<text x="124.4" y="79.5">18</text>
<text x="185.4" y="79.5">19</text>
<text x="185.4" y="82">20</text>
<text x="124.4" y="84.6">30</text>
<text x="124.8" y="89.7">7</text>
<text x="185.4" y="84.6">21</text>
<text x="185.4" y="87.1">22</text>
<text x="185.4" y="89.7">23</text>
<text x="124.4" y="92.2">28</text>
<text x="124.4" y="94.7">40</text>
<text x="185.4" y="92.2">24</text>
<text x="185.4" y="94.7">25</text>
<text x="124.4" y="97.3">17</text>
<text x="185.4" y="97.3">26</text>
<text x="185.4" y="99.8">27</text>
<text x="124.4" y="104.9">29</text>
<text x="124.4" y="107.4">39</text>
<text x="124.8" y="102.4">6</text>
<text x="185.4" y="104.9">32</text>
<text x="185.4" y="107.4">35</text>
<text x="124.4" y="110">16</text>
<text x="185.4" y="110">31</text>
<text x="124.4" y="115.1">12</text>
<text x="124.4" y="117.6">13</text>
<text x="185.4" y="117.6">37</text>
<text x="185.4" y="115.1">42</text>
<text x="124.4" y="120.1">33</text>
<text x="124.4" y="122.7">34</text>
<text x="185.4" y="122.7">38</text>
<text x="185.4" y="120.1">41</text>
<text x="124.8" y="130.3">4</text>
<text x="124.8" y="127.8">5</text>
<text x="185.4" y="130.3">14</text>
<text x="185.4" y="127.8">15</text>
<text x="124.4" y="135.4">44</text>
<text x="124.8" y="132.8">1</text>
<text x="124.8" y="137.9">3</text>
<text x="185.4" y="135.4">10</text>
<text x="185.4" y="132.8">11</text>
<text x="185.8" y="137.9">9</text>
<text x="124.4" y="143">43</text>
<text x="124.8" y="140.5">2</text>
<text x="185.4" y="143">36</text>
<text x="185.8" y="140.5">8</text>
</g>
<g font-size="1.4" fill="#006464">
<text x="127.5" y="80.3">~{MCLR}</text>
<text x="164.3" y="80.3">EMUD3/AN0/VREF+/CN2/RB0</text>
<text x="164.6" y="82.8">EMUC3/AN1/VREF-/CN3/RB1</text>
<text x="127.5" y="85.3">OSC1/CLKI</text>
<text x="170.8" y="87.9">AN3/INDX/CN5/RB3</text>
<text x="174.1" y="85.3">~{SS1}/CN4RB2</text>
<text x="127.5" y="93">VDD</text>
<text x="127.5" y="95.5">VDD</text>
<text x="127.5" y="90.4">VDD</text>
<text x="168.6" y="90.4">AN4/QEA/IC7/CN6/RB4</text>
<text x="168.6" y="93">AN5/QEB/IC8/CN7/RB5</text>
<text x="173.4" y="95.5">AN6/OCFA/RB6</text>
<text x="127.5" y="98">AVDD</text>
<text x="177.8" y="98">AN7/RB7</text>
<text x="177.8" y="100.6">AN8/RB8</text>
<text x="127.5" y="105.7">VSS</text>
<text x="127.5" y="103.1">VSS</text>
<text x="157.8" y="105.7">EMUD1/SOSCI/T2CK/U1ATX/CN1/RC13</text>
<text x="127.5" y="110.7">AVSS</text>
<text x="127.5" y="108.2">VSS</text>
<text x="156.9" y="108.2">EMUC1/SOSCO/T1CK/U1ARX/CN0/RC14</text>
<text x="171.6" y="110.7">OSC2/CLKO/RC15</text>
<text x="127.5" y="115.8">NC</text>
<text x="127.5" y="118.4">NC</text>
<text x="166.4" y="118.4">EMUD2/OC2/IC2/INT2/RD1</text>
<text x="166.4" y="115.8">EMUC2/OC1/IC1/INT1/RD0</text>
<text x="127.5" y="120.9">NC</text>
<text x="127.5" y="123.4">NC</text>
<text x="177.8" y="123.4">OC4/RD3</text>
<text x="177.8" y="120.9">OC3/RD2</text>
<text x="127.5" y="131.1">RF1</text>
<text x="127.5" y="128.5">RF0</text>
<text x="175.5" y="131.1">PWM1H/RE1</text>
<text x="175.6" y="128.5">PWM1L/RE0</text>
<text x="127.5" y="133.6">PGC/EMUC/U1RX/SDI1/SDA/RF2</text>
<text x="127.5" y="136.1">PGD/EMUD/U1TX/SDO1/SCL/RF3</text>
<text x="175.5" y="136.1">PWM2H/RE3</text>
<text x="175.6" y="133.6">PWM2L/RE2</text>
<text x="127.5" y="141.2">U2TX/CN18/RF5</text>
<text x="127.5" y="138.7">U2RX/CN17/RF4</text>
<text x="127.5" y="143.8">SCK1/RF6</text>
<text x="173" y="143.8">~{FLTA}/INT0RE8</text>
<text x="175.5" y="141.2">PWM3H/RE5</text>
<text x="175.6" y="138.7">PWM3L/RE4</text>
</g>
</svg>
